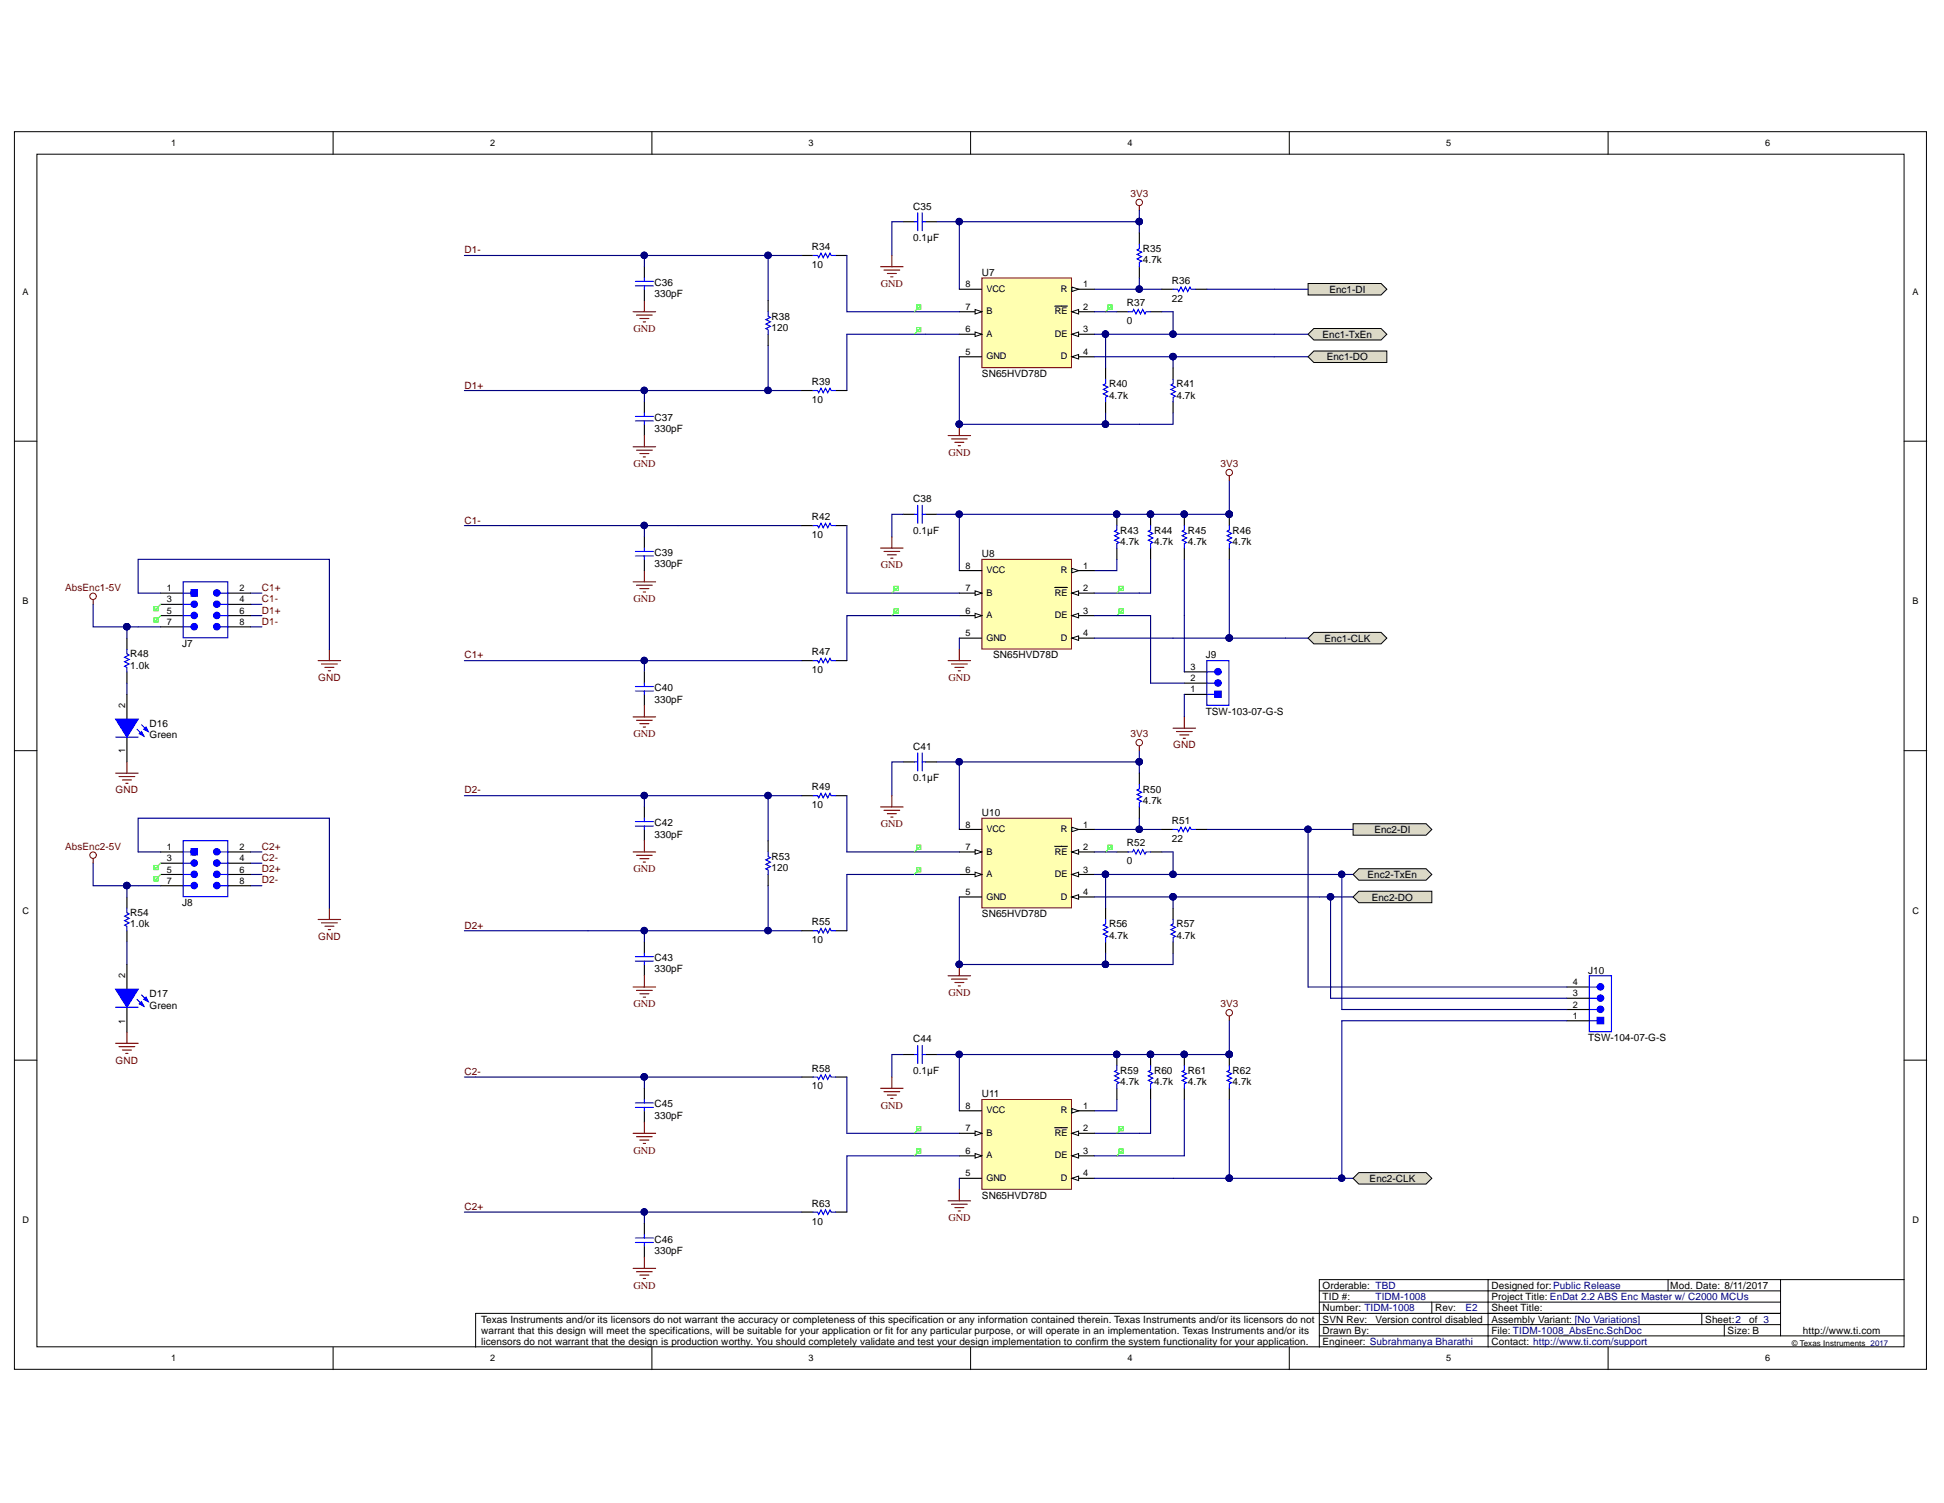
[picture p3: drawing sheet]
<svg xmlns="http://www.w3.org/2000/svg" width="279mm" height="216mm" viewBox="0 0 279 216" stroke-linecap="round" stroke-linejoin="round" font-family="sans-serif">
<g fill="#fff" stroke="#000" stroke-width=".14">
<path d="M2.1 18.9h274.8v177.8h-274.8z"/>
<path d="M5.3 22.1h268.4v171.4h-268.4z"/>
</g>
<g fill="none" stroke="#000" stroke-width=".14">
<path d="M47.9 18.9v3.2M93.7 18.9v3.2M139.5 18.9v3.2M185.3 18.9v3.2M231.1 18.9v3.2M2.1 63.4h3.2M273.7 63.4h3.2M2.1 107.8h3.2M273.7 107.8h3.2M2.1 152.3h3.2M273.7 152.3h3.2M47.9 193.5v3.2"/>
<path d="M93.7 193.5v3.2M139.5 193.5v3.2M185.3 193.5v3.2M189.6 191.9h84.1M189.6 190.3h66.3M189.6 187h66.3M189.6 185.4h66.3M205.8 187v1.7M213.9 183.8h-24.3v9.7M231.1 193.5v3.2M239.7 183.8v1.6M244.6 188.7v1.6"/>
<path d="M247.8 190.3v1.6M255.9 188.7h-187.5v4.8M255.9 183.8v8.1M273.7 183.8h-59.8v9.7"/>
</g>
<path d="M126.6 38.3h3.2M127 38.8h2.3M127.5 39.3h1.3M128 39.8h.3M128.2 36.7v1.6M91 44.8h3.2M91.5 45.3h2.2M92 45.8h1.3M92.5 46.2h.3M92.6 43.2v1.6" fill="none" stroke="#800000" stroke-width=".16"/>
<path d="M92.6 38.3v1.6M115.2 36.7h1.7M120.1 36.7h1.6M129.8 31.8h1.6M133 31.8h1.6M163.8 33.5v1.6M163.8 38.3v1.6M92.6 41.5v1.7M167 41.5h1.6M171.8 41.5h1.7" fill="none" stroke="#000" stroke-width=".16"/>
<path d="M92.6 39.9v.5M116.9 36.7h.6l.2 .3 .3-.6 .3 .6 .3-.6 .4 .6 .3-.6 .2 .3h.6M131.4 31.8h.5M131.9 30.6v2.5M132.5 31.8h.5M132.5 30.6v2.5M163.8 35.1v.6l-.4 .2 .7 .3-.7 .3 .7 .4-.7 .3 .7 .3-.3 .2v.6M91.3 41.1h2.6M91.3 40.4h2.6M92.6 41.1v.4M168.6 41.5h.6l.2 .4 .3-.7 .4 .7 .3-.7 .3 .7 .3-.7 .2 .3h.6" fill="none" stroke="#00f" stroke-width=".16"/>
<path d="M110.4 36.7v6.5M129.8 31.8h-1.6v4.9M163.8 31.8v1.7M163.8 39.9v1.6M157.3 41.5h9.7" fill="none" stroke="#000080" stroke-width=".16"/>
<g fill="#000080" stroke="#000080" stroke-width=".14">
<circle cx="163.7" cy="31.8" r=".46"/>
<circle cx="110.4" cy="36.7" r=".46"/>
<circle cx="163.7" cy="41.5" r=".46"/>
</g>
<path d="M141.1 39.9h12.9v12.9h-12.9z" fill="#ffffb0" stroke="#800000" stroke-width=".14"/>
<path d="M137.9 41.5h3.2M154 44.8h3.3" fill="none" stroke="#000" stroke-width=".16"/>
<path d="M154 44.8l1-.3v.6z" fill="#fff"/>
<path d="M154 44.8l1-.3v.6z" fill="none" stroke="#000" stroke-width=".14"/>
<path d="M151.6 44h1.8M154 51.2h3.3" fill="none" stroke="#000" stroke-width=".16"/>
<path d="M154 51.2l1-.3v.7z" fill="#fff"/>
<path d="M154 51.2l1-.3v.7z" fill="none" stroke="#000" stroke-width=".14"/>
<path d="M154 48h3.3" fill="none" stroke="#000" stroke-width=".16"/>
<path d="M154 48l1-.3v.6z" fill="#fff"/>
<path d="M154 48l1-.3v.6z" fill="none" stroke="#000" stroke-width=".14"/>
<path d="M137.9 51.2h3.2M137.9 48h3.2" fill="none" stroke="#000" stroke-width=".16"/>
<path d="M140.1 47.7l1 .3-1 .3z" fill="#fff"/>
<path d="M140.1 47.7l1 .3-1 .3z" fill="none" stroke="#000" stroke-width=".14"/>
<path d="M137.9 44.8h3.2" fill="none" stroke="#000" stroke-width=".16"/>
<path d="M140.1 44.5l1 .3-1 .3z" fill="#fff"/>
<path d="M140.1 44.5l1 .3-1 .3z" fill="none" stroke="#000" stroke-width=".14"/>
<path d="M154 41.5h3.3" fill="none" stroke="#000" stroke-width=".16"/>
<path d="M154 41.2l1 .3-1 .4z" fill="#fff"/>
<path d="M154 41.2l1 .3-1 .4z" fill="none" stroke="#000" stroke-width=".14"/>
<g fill="none" stroke="#000080" stroke-width=".16">
<path d="M97.5 56.1h17.7M110.4 49.6v6.5M137.9 51.2v9.7h30.7v-1.6M137.9 48h-16.2v8.1M158.9 48v4.9M158.9 59.3v1.6M168.6 51.2v1.7M73.2 75.5h42M92.6 75.5v1.6M121.7 75.5v9.7h16.2M176.7 69v4.9h-38.8v8.1M157.3 85.2h8.1"/>
<path d="M160.5 80.3v1.7h-3.2M170.2 80.3v8.1M176.7 80.3v11.4"/>
</g>
<g fill="#000080" stroke="#000080" stroke-width=".14">
<circle cx="158.9" cy="48" r=".46"/>
<circle cx="168.6" cy="51.2" r=".46"/>
<circle cx="110.4" cy="56.1" r=".46"/>
<circle cx="137.9" cy="60.9" r=".46"/>
<circle cx="158.9" cy="60.9" r=".46"/>
<circle cx="176.7" cy="73.9" r=".46"/>
<circle cx="92.6" cy="75.5" r=".46"/>
<circle cx="160.5" cy="73.9" r=".46"/>
<circle cx="170.2" cy="73.9" r=".46"/>
<circle cx="165.4" cy="73.9" r=".46"/>
<circle cx="137.9" cy="73.9" r=".46"/>
<circle cx="176.7" cy="91.6" r=".46"/>
</g>
<g fill="none" stroke="#000" stroke-width=".16">
<path d="M92.6 57.7v1.6M115.2 56.1h1.7M120.1 56.1h1.6M158.9 52.9v1.6M158.9 57.7v1.6M168.6 52.9v1.6M168.6 57.7v1.6M92.6 60.9v1.7M92.6 77.1v1.6M115.2 75.5h1.7M120.1 75.5h1.6M129.8 73.9h1.6"/>
<path d="M133 73.9h1.6M160.5 73.9v1.6M160.5 78.7v1.6M165.4 73.9v1.6M165.4 78.7v1.6M170.2 73.9v1.6M170.2 78.7v1.6M176.7 73.9v1.6M176.7 78.7v1.6M92.6 80.3v1.7"/>
</g>
<g fill="none" stroke="#00f" stroke-width=".16">
<path d="M91.3 59.8h2.6M92.6 59.3v.5M116.9 56.1h.6l.2 .3 .3-.6 .3 .6 .3-.6 .4 .6 .3-.6 .2 .3h.6M158.9 54.5v.6l-.3 .2 .6 .3-.6 .3 .6 .4-.6 .3 .6 .3-.3 .2v.6M168.6 54.5v.6l-.3 .2 .6 .3-.6 .3 .6 .4-.6 .3 .6 .3-.3 .2v.6M91.3 60.5h2.6M91.3 79.9h2.6M91.3 79.2h2.6M92.6 60.5v.4M92.6 78.7v.5M92.6 79.9v.4M116.9 75.5h.6l.2 .3 .3-.6 .3 .6 .3-.6 .4 .6 .3-.6 .2 .3h.6"/>
<path d="M131.4 73.9h.5M131.9 72.6v2.6M132.5 73.9h.5M132.5 72.6v2.6M160.5 75.5v.6l-.3 .2 .6 .3-.6 .4 .6 .3-.6 .3 .6 .3-.3 .2v.6M165.4 75.5v.6l-.4 .2 .7 .3-.7 .4 .7 .3-.7 .3 .7 .3-.3 .2v.6M170.2 75.5v.6l-.3 .2 .6 .3-.6 .4 .6 .3-.6 .3 .6 .3-.3 .2v.6M176.7 75.5v.6l-.3 .2 .6 .3-.6 .4 .6 .3-.6 .3 .6 .3-.3 .2v.6"/>
</g>
<g fill="none" stroke="#800000" stroke-width=".16">
<path d="M91 64.2h3.2M91.5 64.7h2.2M92 65.2h1.3M92.5 65.6h.3M92.6 62.6v1.6M126.6 78.7h3.2M127 79.2h2.3M127.5 79.7h1.3M128.2 77.1v1.6M136.3 62.6h3.2M136.8 63.1h2.2M137.2 63.5h1.3"/>
<path d="M137.7 64h.3M137.9 60.9v1.7M91 83.6h3.2M91.5 84.1h2.2M92 84.6h1.3M92.5 85h.3M92.6 82v1.6M128 80.2h.3"/>
</g>
<path d="M141.1 80.3h12.9v12.9h-12.9z" fill="#ffffb0" stroke="#800000" stroke-width=".14"/>
<path d="M137.9 82h3.2M154 85.2h3.3" fill="none" stroke="#000" stroke-width=".16"/>
<path d="M154 85.2l1-.3v.6z" fill="#fff"/>
<path d="M154 85.2l1-.3v.6z" fill="none" stroke="#000" stroke-width=".14"/>
<path d="M151.6 84.4h1.8M154 91.7h3.3" fill="none" stroke="#000" stroke-width=".16"/>
<path d="M154 91.7l1-.4v.7z" fill="#fff"/>
<path d="M154 91.7l1-.4v.7z" fill="none" stroke="#000" stroke-width=".14"/>
<path d="M154 88.4h3.3" fill="none" stroke="#000" stroke-width=".16"/>
<path d="M154 88.4l1-.3v.7z" fill="#fff"/>
<path d="M154 88.4l1-.3v.7z" fill="none" stroke="#000" stroke-width=".14"/>
<path d="M137.9 91.7h3.2M137.9 88.4h3.2" fill="none" stroke="#000" stroke-width=".16"/>
<path d="M140.1 88.1l1 .3-1 .4z" fill="#fff"/>
<path d="M140.1 88.1l1 .3-1 .4z" fill="none" stroke="#000" stroke-width=".14"/>
<path d="M137.9 85.2h3.2" fill="none" stroke="#000" stroke-width=".16"/>
<path d="M140.1 84.9l1 .3-1 .3z" fill="#fff"/>
<path d="M140.1 84.9l1 .3-1 .3z" fill="none" stroke="#000" stroke-width=".14"/>
<path d="M154 82h3.3" fill="none" stroke="#000" stroke-width=".16"/>
<path d="M154 81.6l1 .4-1 .3z" fill="#fff"/>
<path d="M154 81.6l1 .4-1 .3z" fill="none" stroke="#000" stroke-width=".14"/>
<g fill="none" stroke="#000080" stroke-width=".16">
<path d="M163.8 30.2v1.6h-29.2M157.3 48h25.9M157.3 44.8h1.6M157.3 51.2h25.9M173.5 41.5h9.7M66.7 75.5h6.5M66.7 94.9h48.5M92.6 94.9v1.6M137.9 88.4h-16.2v6.5M137.9 91.7v1.6M157.3 91.7h27.5M110.4 114.3v6.5"/>
<path d="M121.7 114.3v8.1h16.2M129.8 109.4h-1.6v4.9M134.6 109.4h29.2M137.9 109.4v9.7M157.3 119.1h9.7M163.8 107.8v3.3M163.8 117.5v1.6M173.5 119.1h16.1M157.3 122.4h1.6"/>
</g>
<g fill="none" stroke="#800000" stroke-width=".16">
<path d="M163.8 29.6v.6M176.7 68.4v.6M136.3 94.9h3.2M136.8 95.4h2.2M137.2 95.9h1.3M137.7 96.4h.3M137.9 93.3v1.6M91 103h3.2M91.5 103.5h2.2M92 104h1.3M92.5 104.4h.3M92.6 101.4v1.6"/>
<path d="M126.6 115.9h3.2M127 116.4h2.3M127.5 116.9h1.3M128 117.4h.3M128.2 114.3v1.6M163.8 107.2v.6M91 122.4h3.2M91.5 122.9h2.2M92 123.4h1.3M92.5 123.8h.3M92.6 120.8v1.6"/>
</g>
<g fill="none" stroke="#000" stroke-width=".16">
<path d="M92.6 96.5v1.6M92.6 99.7v1.7M115.2 94.9h1.7M120.1 94.9h1.6M92.6 115.9v1.6M92.6 119.1v1.7M115.2 114.3h1.7M120.1 114.3h1.6M129.8 109.4h1.6M133 109.4h1.6M163.8 111.1v1.6M163.8 115.9v1.6"/>
<path d="M167 119.1h1.6M171.8 119.1h1.7"/>
</g>
<g fill="none" stroke="#00f" stroke-width=".16">
<path d="M91.3 98.6h2.6M91.3 99.3h2.6M92.6 98.1v.5M92.6 99.3v.4M116.9 94.9h.6l.2 .3 .3-.6 .3 .6 .3-.6 .4 .6 .3-.6 .2 .3h.6M91.3 118.7h2.6M91.3 118h2.6M92.6 117.5v.5M92.6 118.7v.4M116.9 114.3h.6l.2 .3 .3-.6 .3 .6 .3-.6 .4 .6 .3-.6 .2 .3h.6M131.4 109.4h.5M131.9 108.2v2.5"/>
<path d="M132.5 109.4h.5M132.5 108.2v2.5M163.8 112.7v.6l-.4 .2 .7 .3-.7 .3 .7 .4-.7 .3 .7 .3-.3 .2v.6M168.6 119.1h.6l.2 .4 .3-.7 .4 .7 .3-.7 .3 .7 .3-.7 .2 .3h.6"/>
</g>
<g fill="#000080" stroke="#000080" stroke-width=".14">
<circle cx="92.6" cy="94.9" r=".46"/>
<circle cx="176.7" cy="91.6" r=".46"/>
<circle cx="158.9" cy="48" r=".46"/>
<circle cx="168.6" cy="51.2" r=".46"/>
<circle cx="168.6" cy="48" r=".46"/>
<circle cx="137.9" cy="31.8" r=".46"/>
<circle cx="163.7" cy="31.8" r=".46"/>
<circle cx="163.7" cy="109.4" r=".46"/>
<circle cx="137.9" cy="109.4" r=".46"/>
<circle cx="110.4" cy="114.3" r=".46"/>
<circle cx="163.7" cy="119.1" r=".46"/>
<circle cx="188" cy="119.1" r=".46"/>
</g>
<g fill="none" stroke="#800000" stroke-width=".14">
<circle cx="163.7" cy="29.1" r=".46"/>
<circle cx="176.7" cy="67.9" r=".46"/>
<circle cx="163.7" cy="106.7" r=".46"/>
</g>
<path d="M141.1 117.5h12.9v12.9h-12.9z" fill="#ffffb0" stroke="#800000" stroke-width=".14"/>
<path d="M137.9 119.1h3.2M154 122.4h3.3" fill="none" stroke="#000" stroke-width=".16"/>
<path d="M154 122.4l1-.3v.6z" fill="#fff"/>
<path d="M154 122.4l1-.3v.6z" fill="none" stroke="#000" stroke-width=".14"/>
<path d="M151.6 121.6h1.8M154 128.8h3.3" fill="none" stroke="#000" stroke-width=".16"/>
<path d="M154 128.8l1-.3v.7z" fill="#fff"/>
<path d="M154 128.8l1-.3v.7z" fill="none" stroke="#000" stroke-width=".14"/>
<path d="M154 125.6h3.3" fill="none" stroke="#000" stroke-width=".16"/>
<path d="M154 125.6l1-.3v.6z" fill="#fff"/>
<path d="M154 125.6l1-.3v.6z" fill="none" stroke="#000" stroke-width=".14"/>
<path d="M137.9 128.8h3.2M137.9 125.6h3.2" fill="none" stroke="#000" stroke-width=".16"/>
<path d="M140.1 125.3l1 .3-1 .3z" fill="#fff"/>
<path d="M140.1 125.3l1 .3-1 .3z" fill="none" stroke="#000" stroke-width=".14"/>
<path d="M137.9 122.4h3.2" fill="none" stroke="#000" stroke-width=".16"/>
<path d="M140.1 122.1l1 .3-1 .3z" fill="#fff"/>
<path d="M140.1 122.1l1 .3-1 .3z" fill="none" stroke="#000" stroke-width=".14"/>
<path d="M154 119.1h3.3" fill="none" stroke="#000" stroke-width=".16"/>
<path d="M154 118.8l1 .3-1 .4z" fill="#fff"/>
<path d="M154 118.8l1 .3-1 .4z" fill="none" stroke="#000" stroke-width=".14"/>
<g fill="none" stroke="#000080" stroke-width=".16">
<path d="M84.5 133.7h30.7M110.4 127.2v6.5M137.9 128.8v9.7h30.7v-1.6M137.9 125.6h-16.2v8.1M157.3 125.6h1.6M157.3 128.8h32.3M158.9 125.6h30.7M158.9 125.6v4.9M158.9 136.9v1.6M168.6 128.8v1.7M66.7 154.7h48.5M92.6 154.7v1.6"/>
<path d="M121.7 154.7v8.1h16.2M129.8 151.5h-1.6v3.2M160.5 157.9v1.7h-3.2M165.4 157.9v4.9h-8.1M170.2 157.9v8.1M176.7 146.6v4.9h-38.8v8.1M176.7 157.9v11.4"/>
</g>
<g fill="#000080" stroke="#000080" stroke-width=".14">
<circle cx="158.9" cy="125.6" r=".46"/>
<circle cx="168.6" cy="125.6" r=".46"/>
<circle cx="168.6" cy="128.8" r=".46"/>
<circle cx="110.4" cy="133.7" r=".46"/>
<circle cx="92.6" cy="133.7" r=".46"/>
<circle cx="137.9" cy="138.5" r=".46"/>
<circle cx="158.9" cy="138.5" r=".46"/>
<circle cx="176.7" cy="151.5" r=".46"/>
<circle cx="92.6" cy="154.7" r=".46"/>
<circle cx="160.5" cy="151.5" r=".46"/>
<circle cx="170.2" cy="151.5" r=".46"/>
<circle cx="165.4" cy="151.5" r=".46"/>
<circle cx="137.9" cy="151.5" r=".46"/>
<circle cx="176.7" cy="169.2" r=".46"/>
</g>
<g fill="none" stroke="#000" stroke-width=".16">
<path d="M92.6 135.3v1.6M92.6 138.5v1.7M115.2 133.7h1.7M120.1 133.7h1.6M158.9 130.5v1.6M158.9 135.3v1.6M168.6 130.5v1.6M168.6 135.3v1.6M92.6 156.3v1.6M92.6 159.6v1.6M115.2 154.7h1.7M120.1 154.7h1.6"/>
<path d="M129.8 151.5h1.6M133 151.5h1.6M160.5 151.5v1.6M160.5 156.3v1.6M165.4 151.5v1.6M165.4 156.3v1.6M170.2 151.5v1.6M170.2 156.3v1.6M176.7 151.5v1.6M176.7 156.3v1.6"/>
</g>
<g fill="none" stroke="#00f" stroke-width=".16">
<path d="M91.3 137.4h2.6M91.3 138.1h2.6M92.6 136.9v.5M92.6 138.1v.4M116.9 133.7h.6l.2 .3 .3-.6 .3 .6 .3-.6 .4 .6 .3-.6 .2 .3h.6M158.9 132.1v.6l-.3 .2 .6 .3-.6 .3 .6 .4-.6 .3 .6 .3-.3 .2v.6M168.6 132.1v.6l-.3 .2 .6 .3-.6 .3 .6 .4-.6 .3 .6 .3-.3 .2v.6M91.3 159.1h2.6M91.3 158.4h2.6M92.6 157.9v.5M92.6 159.1v.5M116.9 154.7h.6l.2 .3 .3-.6 .3 .6 .3-.6 .4 .6 .3-.6 .2 .3h.6"/>
<path d="M131.4 151.5h.5M131.9 150.2v2.6M132.5 151.5h.5M132.5 150.2v2.6M160.5 153.1v.6l-.3 .2 .6 .3-.6 .4 .6 .3-.6 .3 .6 .3-.3 .2v.6M165.4 153.1v.6l-.4 .2 .7 .3-.7 .4 .7 .3-.7 .3 .7 .3-.3 .2v.6M170.2 153.1v.6l-.3 .2 .6 .3-.6 .4 .6 .3-.6 .3 .6 .3-.3 .2v.6M176.7 153.1v.6l-.3 .2 .6 .3-.6 .4 .6 .3-.6 .3 .6 .3-.3 .2v.6"/>
</g>
<g fill="none" stroke="#800000" stroke-width=".16">
<path d="M137.9 138.5v1.7M91 141.8h3.2M91.5 142.3h2.2M92 142.8h1.3M92.5 143.2h.3M92.6 140.2v1.6M126.6 156.3h3.2M127 156.8h2.3M127.5 157.3h1.3M128 157.8h.3M128.2 154.7v1.6M136.3 140.2h3.2"/>
<path d="M136.8 140.6h2.2M137.2 141.1h1.3M137.7 141.6h.3M176.7 146v.6M91 162.8h3.2M91.5 163.3h2.2M92 163.8h1.3M92.5 164.3h.3M92.6 161.2v1.6"/>
</g>
<circle cx="176.7" cy="145.5" r=".46" fill="none" stroke="#800000" stroke-width=".14"/>
<path d="M141.1 157.9h12.9v12.9h-12.9z" fill="#ffffb0" stroke="#800000" stroke-width=".14"/>
<path d="M137.9 159.6h3.2M154 162.8h3.3" fill="none" stroke="#000" stroke-width=".16"/>
<path d="M154 162.8l1-.3v.6z" fill="#fff"/>
<path d="M154 162.8l1-.3v.6z" fill="none" stroke="#000" stroke-width=".14"/>
<path d="M151.6 162h1.8M154 169.3h3.3" fill="none" stroke="#000" stroke-width=".16"/>
<path d="M154 169.3l1-.4v.7z" fill="#fff"/>
<path d="M154 169.3l1-.4v.7z" fill="none" stroke="#000" stroke-width=".14"/>
<path d="M154 166h3.3" fill="none" stroke="#000" stroke-width=".16"/>
<path d="M154 166l1-.3v.7z" fill="#fff"/>
<path d="M154 166l1-.3v.7z" fill="none" stroke="#000" stroke-width=".14"/>
<path d="M137.9 169.3h3.2M137.9 166h3.2" fill="none" stroke="#000" stroke-width=".16"/>
<path d="M140.1 165.7l1 .3-1 .4z" fill="#fff"/>
<path d="M140.1 165.7l1 .3-1 .4z" fill="none" stroke="#000" stroke-width=".14"/>
<path d="M137.9 162.8h3.2" fill="none" stroke="#000" stroke-width=".16"/>
<path d="M140.1 162.5l1 .3-1 .3z" fill="#fff"/>
<path d="M140.1 162.5l1 .3-1 .3z" fill="none" stroke="#000" stroke-width=".14"/>
<path d="M154 159.6h3.3" fill="none" stroke="#000" stroke-width=".16"/>
<path d="M154 159.2l1 .4-1 .3z" fill="#fff"/>
<path d="M154 159.2l1 .4-1 .3z" fill="none" stroke="#000" stroke-width=".14"/>
<g fill="none" stroke="#000080" stroke-width=".16">
<path d="M137.9 31.8v9.7M168.6 44.8v3.2M129.8 73.9h-1.6v3.2M134.6 73.9h3.3M18.2 90h4.9M23.1 85.2h-3.2v-4.9h27.4v13M36 85.2h1.6M36 86.8h1.6M36 88.4h1.6M36 90h1.6M18.2 127.2h4.9M23.1 122.4h-3.2v-4.9h27.4v13"/>
<path d="M36 122.4h1.6M36 124h1.6M36 125.6h1.6M36 127.2h1.6M168.6 122.4v3.2M134.6 151.5h3.3M66.7 174.1h48.5M92.6 174.1v1.6M137.9 166h-16.2v8.1M137.9 169.3v1.6M157.3 166h12.9M157.3 169.3h33.9"/>
</g>
<g fill="#000080" stroke="#000080" stroke-width=".14">
<circle cx="176.7" cy="169.2" r=".46"/>
<circle cx="92.6" cy="174.1" r=".46"/>
<circle cx="18.2" cy="90" r=".46"/>
<circle cx="18.2" cy="127.2" r=".46"/>
<circle cx="168.6" cy="125.6" r=".46"/>
<circle cx="168.6" cy="48" r=".46"/>
<circle cx="137.9" cy="73.9" r=".46"/>
<circle cx="137.9" cy="31.8" r=".46"/>
<circle cx="137.9" cy="151.5" r=".46"/>
</g>
<g fill="none" stroke="#800000" stroke-width=".16">
<path d="M45.7 94.9h3.3M46.2 95.4h2.3M46.7 95.9h1.3M47.2 96.4h.3M47.3 93.3v1.6M45.7 132.1h3.3M46.2 132.6h2.3M46.7 133.1h1.3M47.2 133.5h.3M47.3 130.5v1.6M136.3 172.5h3.2M136.8 173h2.2"/>
<path d="M137.2 173.5h1.3M137.7 174h.3M137.9 170.9v1.6M91 182.2h3.2M91.5 182.7h2.2M92 183.2h1.3M92.5 183.7h.3M92.6 180.6v1.6"/>
</g>
<path d="M92.6 175.7v1.6M92.6 179v1.6M115.2 174.1h1.7M120.1 174.1h1.6" fill="none" stroke="#000" stroke-width=".16"/>
<path d="M91.3 177.8h2.6M91.3 178.5h2.6M92.6 177.3v.5M92.6 178.5v.5M116.9 174.1h.6l.2 .3 .3-.6 .3 .6 .3-.6 .4 .6 .3-.6 .2 .3h.6" fill="none" stroke="#00f" stroke-width=".16"/>
<path d="M26.3 83.6h6.4v8h-6.4z" fill="#fff" stroke="#00f" stroke-width=".16"/>
<path d="M23.1 85.2h3.2M23.1 86.8h3.2M23.1 88.4h3.2M23.1 90h3.2M32.8 85.2h3.2M32.8 86.8h3.2M32.8 88.4h3.2M32.8 90h3.2" fill="none" stroke="#000" stroke-width=".16"/>
<path d="M26.3 86.8h1.2M26.3 85.2h1.2M26.3 88.4h1.2M26.3 90h1.2M31.7 86.8h1.1M31.7 85.2h1.1M31.7 88.4h1.1M31.7 90h1.1" fill="none" stroke="#00f" stroke-width=".16"/>
<g fill="#00f" stroke="#00f" stroke-width=".16">
<path d="M27.5 84.7h.9v.9h-.9z"/>
<circle cx="27.9" cy="86.8" r=".46"/>
<circle cx="27.9" cy="85.2" r=".46"/>
<circle cx="27.9" cy="88.4" r=".46"/>
<circle cx="27.9" cy="90" r=".46"/>
<circle cx="31.2" cy="90" r=".46"/>
<circle cx="31.2" cy="88.4" r=".46"/>
<circle cx="31.2" cy="86.8" r=".46"/>
<circle cx="31.2" cy="85.2" r=".46"/>
</g>
<path d="M26.3 120.8h6.4v8h-6.4z" fill="#fff" stroke="#00f" stroke-width=".16"/>
<g fill="none" stroke="#000" stroke-width=".16">
<path d="M110.4 43.2v1.6M110.4 48v1.6M160.5 44.8h1.6M165.4 44.8h1.6M18.2 91.7v1.6M18.2 96.5v1.6M18.2 128.8v1.7M18.2 133.7v1.6M23.1 122.4h3.2M23.1 124h3.2M23.1 125.6h3.2M23.1 127.2h3.2"/>
<path d="M32.8 122.4h3.2M32.8 124h3.2M32.8 125.6h3.2M32.8 127.2h3.2M110.4 120.8v1.6M110.4 125.6v1.6M160.5 122.4h1.6M165.4 122.4h1.6M225.2 141.8h3.2"/>
</g>
<g fill="none" stroke="#00f" stroke-width=".16">
<path d="M110.4 44.8v.6l.3 .2-.6 .3 .6 .3-.6 .4 .6 .3-.6 .3 .3 .2v.6M162.1 44.8h.7l.1-.3 .4 .6 .3-.6 .3 .6 .3-.6 .4 .6 .1-.3h.7M18.2 93.3v.6l.4 .2-.7 .3 .7 .3-.7 .4 .7 .3-.7 .3 .3 .2v.6M18.2 130.5v.6l.4 .2-.7 .3 .7 .3-.7 .3 .7 .4-.7 .3 .3 .2v.6M26.3 124h1.2M26.3 122.4h1.2M26.3 125.6h1.2M26.3 127.2h1.2M31.7 124h1.1M31.7 122.4h1.1M31.7 125.6h1.1M31.7 127.2h1.1"/>
<path d="M110.4 122.4v.6l.3 .2-.6 .3 .6 .3-.6 .4 .6 .3-.6 .3 .3 .2v.6M162.1 122.4h.7l.1-.3 .4 .6 .3-.6 .3 .6 .3-.6 .4 .6 .1-.3h.7"/>
</g>
<g fill="#00f" stroke="#00f" stroke-width=".16">
<path d="M27.5 121.9h.9v.9h-.9z"/>
<circle cx="27.9" cy="124" r=".46"/>
<circle cx="27.9" cy="122.4" r=".46"/>
<circle cx="27.9" cy="125.6" r=".46"/>
<circle cx="27.9" cy="127.2" r=".46"/>
<circle cx="31.2" cy="127.2" r=".46"/>
<circle cx="31.2" cy="125.6" r=".46"/>
<circle cx="31.2" cy="124" r=".46"/>
<circle cx="31.2" cy="122.4" r=".46"/>
</g>
<g fill="none" stroke="#800000" stroke-width=".14">
<circle cx="13.4" cy="85.7" r=".46"/>
<circle cx="13.4" cy="122.8" r=".46"/>
</g>
<path d="M13.4 86.2v.6M16.6 111.1h3.3M17.1 111.5h2.3M17.6 112h1.3M18.1 112.5h.3M18.2 109.4v1.7M13.4 123.4v.6M16.6 149.9h3.3M17.1 150.3h2.3M17.6 150.8h1.3M18.1 151.3h.3M18.2 148.2v1.7" fill="none" stroke="#800000" stroke-width=".16"/>
<g fill="none" stroke="#000080" stroke-width=".16">
<path d="M66.7 36.7h48.5M92.6 36.7v1.6M121.7 36.7v8.1h16.2M66.7 56.1h30.8M92.6 56.1v1.6M158.9 44.8h1.6M167 44.8h1.6M13.4 86.8v3.2h4.8v1.7M18.2 98.1v1.6M165.4 80.3v4.9M66.7 114.3h48.5M92.6 114.3v1.6"/>
<path d="M13.4 124v3.2h4.8v1.6M18.2 135.3v3.2M66.7 133.7h17.8M92.6 133.7v1.6M158.9 122.4h1.6M167 122.4h1.6"/>
</g>
<g fill="#000080" stroke="#000080" stroke-width=".14">
<circle cx="18.2" cy="90" r=".46"/>
<circle cx="18.2" cy="127.2" r=".46"/>
<circle cx="92.6" cy="133.7" r=".46"/>
<circle cx="110.4" cy="114.3" r=".46"/>
<circle cx="92.6" cy="114.3" r=".46"/>
<circle cx="92.6" cy="56.1" r=".46"/>
<circle cx="110.4" cy="36.7" r=".46"/>
<circle cx="92.6" cy="36.7" r=".46"/>
</g>
<g fill="none" stroke="#0f0" stroke-width=".14">
<path d="M131.7 43.8h.6v.6h-.6zM131.7 47h.6v.6h-.6zM131.7 44.5l-.3 .3M131.7 47.7l-.3 .3M132.3 43.9l-.3 .3-.2-.1M132.3 47.2l-.3 .3-.2-.2M159.2 43.8h.6v.6h-.6zM159.2 44.5l-.3 .3M159.8 43.9l-.3 .3-.2-.1M22.1 87.1h.6v.6h-.6zM22.1 88.8h.6v.6h-.6zM22.7 87.3l-.3 .3-.2-.2"/>
<path d="M22.7 88.9l-.3 .3-.2-.2M23.1 86.8l-.3 .3M23.1 88.4l-.3 .4M128.5 84.2h.6v.6h-.6zM128.5 87.5h.6v.6h-.6zM128.5 84.9l-.3 .3M128.5 88.1l-.3 .3M129.1 84.3l-.4 .4-.1-.2M129.1 87.6l-.4 .3-.1-.2M160.8 87.5h.7v.6h-.7zM160.8 84.2h.7v.6h-.7zM160.8 88.1l-.3 .3"/>
<path d="M160.8 84.9l-.3 .3M161.4 87.6l-.3 .3-.2-.2M161.4 84.3l-.3 .4-.2-.2M22.1 124.3h.6v.6h-.6zM22.1 125.9h.6v.6h-.6zM22.7 124.4l-.3 .4-.2-.2M22.7 126.1l-.3 .3-.2-.2M23.1 124l-.3 .3M23.1 125.6l-.3 .3M131.7 121.4h.6v.6h-.6zM131.7 124.6h.6v.6h-.6zM131.7 122.1l-.3 .3"/>
<path d="M131.7 125.3l-.3 .3M132.3 121.5l-.3 .3-.2-.1M132.3 124.8l-.3 .3-.2-.2M159.2 121.4h.6v.6h-.6zM159.2 122.1l-.3 .3M159.8 121.5l-.3 .3-.2-.1M131.7 161.8h.6v.6h-.6zM131.7 165.1h.6v.6h-.6zM131.7 162.5l-.3 .3M131.7 165.7l-.3 .3M132.3 161.9l-.3 .4-.2-.2M132.3 165.2l-.3 .3-.2-.2"/>
<path d="M160.8 161.8h.7v.6h-.7zM160.8 165.1h.7v.6h-.7zM160.8 162.5l-.3 .3M160.8 165.7l-.3 .3M161.4 161.9l-.3 .4-.2-.2M161.4 165.2l-.3 .3-.2-.2"/>
</g>
<path d="M228.4 140.2h3.2v8h-3.2z" fill="#fff" stroke="#00f" stroke-width=".16"/>
<path d="M228.4 145h1.2M228.4 146.6h1.2M228.4 143.4h1.2M228.4 141.8h1.2" fill="none" stroke="#00f" stroke-width=".16"/>
<g fill="#00f" stroke="#00f" stroke-width=".16">
<path d="M229.6 146.1h.9v1h-.9z"/>
<circle cx="230" cy="145" r=".46"/>
<circle cx="230" cy="143.4" r=".46"/>
<circle cx="230" cy="141.8" r=".46"/>
</g>
<path d="M225.2 146.6h3.2M225.2 145h3.2M225.2 143.4h3.2" fill="none" stroke="#000" stroke-width=".16"/>
<g fill="#dcd9c7" stroke="#000" stroke-width=".14">
<path d="M188 91.7l.8-.9h9.7l.8 .9-.8 .8h-9.7z" fill-rule="evenodd"/>
<path d="M188 51.2l.8-.8h10.5v1.7h-10.5z" fill-rule="evenodd"/>
<path d="M188 48l.8-.8h9.7l.8 .8-.8 .8h-9.7z" fill-rule="evenodd"/>
<path d="M188 40.7h10.5l.8 .8-.8 .9h-10.5z" fill-rule="evenodd"/>
<path d="M194.5 169.3l.8-.9h9.7l.8 .9-.8 .8h-9.7z" fill-rule="evenodd"/>
<path d="M194.5 128.8l.8-.8h10.5v1.7h-10.5z" fill-rule="evenodd"/>
<path d="M194.5 125.6l.8-.8h9.7l.8 .8-.8 .8h-9.7z" fill-rule="evenodd"/>
<path d="M194.5 118.3h10.5l.8 .8-.8 .9h-10.5z" fill-rule="evenodd"/>
</g>
<path d="M183.2 41.5h4.8M183.2 48h4.8M183.2 51.2h4.8M184.8 91.7h3.2M188 119.1v22.7M189.6 119.1h4.9M189.6 128.8h4.9M189.6 125.6h4.9M191.2 128.8v14.6M192.9 125.6v19.4M192.9 146.6v22.7M191.2 169.3h3.3" fill="none" stroke="#000080" stroke-width=".16"/>
<g fill="#000080" stroke="#000080" stroke-width=".14">
<circle cx="191.2" cy="128.8" r=".46"/>
<circle cx="192.8" cy="125.6" r=".46"/>
<circle cx="192.8" cy="169.2" r=".46"/>
<circle cx="188" cy="119.1" r=".46"/>
</g>
<path d="M173.5 94.9h3.1v6.4h-3.1z" fill="#fff" stroke="#00f" stroke-width=".16"/>
<path d="M173.5 98.1h1.1M173.5 99.7h1.1M173.5 96.5h1.1M19.7 104.8l1 .9M20.3 104.1l1 1" fill="none" stroke="#00f" stroke-width=".16"/>
<g fill="#00f" stroke="#00f" stroke-width=".16">
<circle cx="175.1" cy="98.1" r=".46"/>
<circle cx="175.1" cy="96.5" r=".46"/>
</g>
<path d="M18.2 99.7v3.6M170.2 99.7h3.3M170.2 98.1h3.3M170.2 96.5h3.3M18.2 105.9v3.5" fill="none" stroke="#000" stroke-width=".16"/>
<path d="M174.6 99.3h.9v.9h-.9z" fill="#00f" stroke="#00f" stroke-width=".14"/>
<path d="M168.6 104.6h3.2M169.1 105.1h2.2M169.6 105.6h1.3M170.1 106.1h.3M170.2 103v1.6" fill="none" stroke="#800000" stroke-width=".16"/>
<path d="M157.3 88.4h8.1v9.7h4.8M170.2 88.4v8.1M170.2 99.7v3.3M188 141.8h37.2M191.2 143.4h34M192.9 146.6h32.3M192.9 145h32.3" fill="none" stroke="#000080" stroke-width=".16"/>
<path d="M20.3 105.1l.4 .6-.7-.3z" fill="#00f"/>
<path d="M20.3 105.1l.4 .6-.7-.3z" fill="none" stroke="#00f" stroke-width=".16"/>
<path d="M20.7 104.8l.3-.4 .3 .7z" fill="#00f"/>
<path d="M20.7 104.8l.3-.4 .3 .7z" fill="none" stroke="#00f" stroke-width=".16"/>
<path d="M16.6 103.3h3.3l-1.7 2.6z" fill="#00f"/>
<path d="M16.6 103.3h3.3l-1.7 2.6zM16.6 105.9h3.3M19.7 143.6l1 .9M20.3 142.9l1 1" fill="none" stroke="#00f" stroke-width=".16"/>
<path d="M18.2 138.5v3.6M18.2 144.7v3.5" fill="none" stroke="#000" stroke-width=".16"/>
<path d="M20 144.2l.3-.3 .4 .6z" fill="#00f"/>
<path d="M20 144.2l.3-.3 .4 .6z" fill="none" stroke="#00f" stroke-width=".16"/>
<path d="M20.7 143.6l.3-.4 .3 .7z" fill="#00f"/>
<path d="M20.7 143.6l.3-.4 .3 .7z" fill="none" stroke="#00f" stroke-width=".16"/>
<path d="M16.6 142.1h3.3l-1.7 2.6z" fill="#00f"/>
<path d="M16.6 142.1h3.3l-1.7 2.6zM16.6 144.7h3.3" fill="none" stroke="#00f" stroke-width=".16"/>
<g font-size="1.5" fill="#800000">
<text x="126.6" y="41.2">GND</text>
<text x="91" y="47.7">GND</text>
<text x="136.3" y="65.5">GND</text>
<text x="91" y="67.1">GND</text>
<text x="126.6" y="81.6">GND</text>
<text x="91" y="86.5">GND</text>
<text x="136.3" y="97.8">GND</text>
<text x="91" y="105.9">GND</text>
<text x="126.6" y="118.8">GND</text>
<text x="91" y="125.3">GND</text>
<text x="136.3" y="143.1">GND</text>
<text x="91" y="144.7">GND</text>
<text x="126.6" y="159.2">GND</text>
<text x="91" y="165.7">GND</text>
<text x="136.3" y="175.4">GND</text>
<text x="91" y="185.1">GND</text>
</g>
<g font-size="1.4" fill="#800000">
<text x="162.5" y="28.3">3V3</text>
<text x="66.8" y="36.4">D1-</text>
<text x="66.8" y="55.8">D1+</text>
<text x="175.4" y="67.1">3V3</text>
<text x="66.8" y="75.2">C1-</text>
<text x="9.4" y="84.9">AbsEnc1-5V</text>
<text x="37.6" y="84.9">C1+</text>
<text x="37.6" y="86.5">C1-</text>
<text x="37.6" y="88.1">D1+</text>
<text x="37.6" y="89.8">D1-</text>
<text x="66.8" y="94.6">C1+</text>
<text x="45.7" y="97.8">GND</text>
<text x="162.5" y="105.9">3V3</text>
<text x="168.6" y="107.5">GND</text>
<text x="16.6" y="114">GND</text>
<text x="66.8" y="114">D2-</text>
<text x="9.4" y="122.1">AbsEnc2-5V</text>
<text x="37.6" y="122.1">C2+</text>
<text x="37.6" y="123.7">C2-</text>
<text x="37.6" y="125.3">D2+</text>
<text x="37.6" y="126.9">D2-</text>
<text x="45.7" y="135">GND</text>
<text x="66.8" y="133.4">D2+</text>
<text x="175.4" y="144.7">3V3</text>
<text x="16.6" y="152.8">GND</text>
<text x="66.8" y="154.4">C2-</text>
<text x="66.8" y="173.8">C2+</text>
</g>
<g font-size="1.4">
<text x="116.7" y="35.9">R34</text>
<text x="131.2" y="34.6">0.1µF</text>
<text x="131.2" y="30.1">C35</text>
<text x="94.1" y="41.1">C36</text>
<text x="116.7" y="38.5">10</text>
<text x="141.1" y="39.6">U7</text>
<text x="164.3" y="37.8">4.7k</text>
<text x="164.3" y="36.2">R35</text>
<text x="168.4" y="40.8">R36</text>
<text x="94.1" y="42.7">330pF</text>
<text x="110.9" y="47.6">120</text>
<text x="110.9" y="45.9">R38</text>
<text x="162" y="46.6">0</text>
<text x="162" y="44">R37</text>
<text x="168.4" y="43.3">22</text>
<text x="191.1" y="42.1">Enc1-DI</text>
<text x="190.1" y="48.5">Enc1-TxEn</text>
<text x="190.7" y="51.7">Enc1-DO</text>
<text x="116.7" y="57.9">10</text>
<text x="116.7" y="55.3">R39</text>
<text x="141.1" y="54.2">SN65HVD78D</text>
<text x="159.4" y="57.2">4.7k</text>
<text x="159.4" y="55.6">R40</text>
<text x="169.1" y="57.2">4.7k</text>
<text x="169.1" y="55.6">R41</text>
<text x="94.1" y="62.1">330pF</text>
<text x="94.1" y="60.5">C37</text>
<text x="116.7" y="77.3">10</text>
<text x="116.7" y="74.7">R42</text>
<text x="131.2" y="76.6">0.1µF</text>
<text x="131.2" y="72.1">C38</text>
<text x="161" y="76.6">R43</text>
<text x="165.9" y="76.6">R44</text>
<text x="170.7" y="76.6">R45</text>
<text x="177.1" y="76.6">R46</text>
<text x="94.1" y="81.5">330pF</text>
<text x="94.1" y="79.9">C39</text>
<text x="141.1" y="80">U8</text>
<text x="161" y="78.3">4.7k</text>
<text x="165.9" y="78.3">4.7k</text>
<text x="170.7" y="78.3">4.7k</text>
<text x="177.1" y="78.3">4.7k</text>
<text x="18.7" y="94.4">R48</text>
<text x="26.2" y="93">J7</text>
<text x="116.7" y="94.1">R47</text>
<text x="142.7" y="94.6">SN65HVD78D</text>
<text x="173.3" y="94.6">J9</text>
<text x="190.4" y="92.2">Enc1-CLK</text>
<text x="18.7" y="96.1">1.0k</text>
<text x="94.1" y="100.9">330pF</text>
<text x="94.1" y="99.3">C40</text>
<text x="116.7" y="96.7">10</text>
<text x="21.5" y="106.1">Green</text>
<text x="21.5" y="104.5">D16</text>
<text x="131.2" y="107.7">C41</text>
<text x="173.3" y="102.7">TSW-103-07-G-S</text>
<text x="116.7" y="113.5">R49</text>
<text x="131.2" y="112.2">0.1µF</text>
<text x="164.3" y="113.8">R50</text>
<text x="94.1" y="118.7">C42</text>
<text x="116.7" y="116.1">10</text>
<text x="141.1" y="117.2">U10</text>
<text x="164.3" y="115.5">4.7k</text>
<text x="168.4" y="118.4">R51</text>
<text x="197.5" y="119.6">Enc2-DI</text>
<text x="94.1" y="120.3">330pF</text>
<text x="110.9" y="125.1">120</text>
<text x="110.9" y="123.5">R53</text>
<text x="162" y="124.2">0</text>
<text x="162" y="121.6">R52</text>
<text x="168.4" y="120.9">22</text>
<text x="18.7" y="131.6">R54</text>
<text x="26.2" y="130.2">J8</text>
<text x="141.1" y="131.8">SN65HVD78D</text>
<text x="196.6" y="126.1">Enc2-TxEn</text>
<text x="197.1" y="129.4">Enc2-DO</text>
<text x="18.7" y="133.2">1.0k</text>
<text x="116.7" y="135.5">10</text>
<text x="116.7" y="132.9">R55</text>
<text x="159.4" y="134.9">4.7k</text>
<text x="159.4" y="133.2">R56</text>
<text x="169.1" y="134.9">4.7k</text>
<text x="169.1" y="133.2">R57</text>
<text x="21.5" y="143.3">D17</text>
<text x="94.1" y="139.7">330pF</text>
<text x="94.1" y="138.1">C43</text>
<text x="228.3" y="139.8">J10</text>
<text x="21.5" y="144.9">Green</text>
<text x="131.2" y="149.7">C44</text>
<text x="228.3" y="149.6">TSW-104-07-G-S</text>
<text x="116.7" y="153.9">R58</text>
<text x="131.2" y="154.3">0.1µF</text>
<text x="161" y="155.9">4.7k</text>
<text x="161" y="154.3">R59</text>
<text x="165.9" y="155.9">4.7k</text>
<text x="165.9" y="154.3">R60</text>
<text x="170.7" y="155.9">4.7k</text>
<text x="170.7" y="154.3">R61</text>
<text x="177.1" y="155.9">4.7k</text>
<text x="177.1" y="154.3">R62</text>
<text x="94.1" y="160.7">330pF</text>
<text x="94.1" y="159.1">C45</text>
<text x="116.7" y="156.5">10</text>
<text x="141.1" y="157.6">U11</text>
<text x="116.7" y="173.3">R63</text>
<text x="141.1" y="172.2">SN65HVD78D</text>
<text x="196.9" y="169.8">Enc2-CLK</text>
<text x="94.1" y="178.5">C46</text>
<text x="116.7" y="175.9">10</text>
<text x="94.1" y="180.1">330pF</text>
<text x="190.1" y="185.1">Orderable: TBD</text>
<text x="214.4" y="185.1">Designed for:Public Release</text>
<text x="240.1" y="185.1">Mod. Date: 8/11/2017</text>
<text x="69.2" y="190">Texas Instruments and/or its licensors do not warrant the accuracy or completeness of this specification or any information contained therein. Texas Instruments and/or its licensors do not</text>
<text x="69.2" y="191.6">warrant that this design will meet the specifications, will be suitable for your application or fit for any particular purpose, or will operate in an implementation. Texas Instruments and/or its</text>
<text x="190.1" y="191.6">Drawn By:</text>
<text x="190.1" y="190">SVN Rev:</text>
<text x="190.1" y="188.4">Number: TIDM-1008</text>
<text x="190.1" y="186.7">TID #:</text>
<text x="197.7" y="190">Version control disabled</text>
<text x="206.3" y="188.4">Rev:</text>
<text x="214.4" y="188.4">Sheet Title:</text>
<text x="214.4" y="191.6">File: TIDM-1008_AbsEnc.SchDoc</text>
<text x="214.4" y="186.7">Project Title: EnDat 2.2 ABS Enc Master w/ C2000 MCUs</text>
<text x="214.4" y="190">Assembly Variant: [No Variations]</text>
<text x="245.1" y="190">Sheet:2</text>
<text x="248.3" y="191.6">Size: B</text>
<text x="251.4" y="190">of 3</text>
<text x="259.1" y="191.6">http://www.ti.com</text>
<text x="69.2" y="193.2">licensors do not warrant that the design is production worthy. You should completely validate and test your design implementation to confirm the system functionality for your application.</text>
<text x="190.1" y="193.2">Engineer: Subrahmanya Bharathi</text>
<text x="214.4" y="193.2">Contact: http://www.ti.com/support</text>
</g>
<g font-size="1.4" fill="#000080">
<text x="197.7" y="186.7">TIDM-1008</text>
<text x="210.6" y="188.4">E2</text>
</g>
<g font-size="1.3">
<text x="24.6" y="21">1</text>
<text x="70.4" y="21">2</text>
<text x="116.2" y="21">3</text>
<text x="162.1" y="21">4</text>
<text x="207.8" y="21">5</text>
<text x="253.7" y="21">6</text>
<text x="138.8" y="41.3">8</text>
<text x="141.8" y="41.9">VCC</text>
<text x="152.5" y="41.9">R</text>
<text x="155.7" y="41.3">1</text>
<text x="3.3" y="42.3">A</text>
<text x="138.8" y="47.7">6</text>
<text x="138.8" y="44.5">7</text>
<text x="141.8" y="45.2">B</text>
<text x="151.6" y="45.2">RE</text>
<text x="155.7" y="44.5">2</text>
<text x="155.7" y="47.7">3</text>
<text x="274.9" y="42.3">A</text>
<text x="138.8" y="51">5</text>
<text x="141.8" y="51.6">GND</text>
<text x="141.8" y="48.4">A</text>
<text x="151.6" y="48.4">DE</text>
<text x="152.5" y="51.6">D</text>
<text x="155.7" y="51">4</text>
<text x="138.8" y="81.7">8</text>
<text x="141.8" y="82.4">VCC</text>
<text x="152.5" y="82.4">R</text>
<text x="155.7" y="81.7">1</text>
<text x="3.3" y="86.8">B</text>
<text x="24" y="84.9">1</text>
<text x="24" y="86.5">3</text>
<text x="24" y="88.1">5</text>
<text x="24" y="89.8">7</text>
<text x="34.4" y="84.9">2</text>
<text x="34.4" y="86.5">4</text>
<text x="34.4" y="88.1">6</text>
<text x="34.4" y="89.8">8</text>
<text x="138.8" y="88.1">6</text>
<text x="138.8" y="84.9">7</text>
<text x="141.8" y="88.8">A</text>
<text x="141.8" y="85.6">B</text>
<text x="151.6" y="85.6">RE</text>
<text x="151.6" y="88.8">DE</text>
<text x="155.7" y="84.9">2</text>
<text x="155.7" y="88.1">3</text>
<text x="274.9" y="86.8">B</text>
<text x="138.8" y="91.4">5</text>
<text x="141.8" y="92">GND</text>
<text x="152.5" y="92">D</text>
<text x="155.7" y="91.4">4</text>
<text x="18" y="101.7" transform="rotate(-90 18 101.7)">2</text>
<text x="171.1" y="99.5">1</text>
<text x="171.1" y="97.9">2</text>
<text x="171.1" y="96.2">3</text>
<text x="18" y="108.2" transform="rotate(-90 18 108.2)">1</text>
<text x="138.8" y="118.9">8</text>
<text x="141.8" y="119.5">VCC</text>
<text x="152.5" y="119.5">R</text>
<text x="155.7" y="118.9">1</text>
<text x="24" y="122.1">1</text>
<text x="24" y="123.7">3</text>
<text x="24" y="125.3">5</text>
<text x="34.4" y="122.1">2</text>
<text x="34.4" y="123.7">4</text>
<text x="34.4" y="125.3">6</text>
<text x="138.8" y="125.3">6</text>
<text x="138.8" y="122.1">7</text>
<text x="141.8" y="126">A</text>
<text x="141.8" y="122.8">B</text>
<text x="151.6" y="122.8">RE</text>
<text x="151.6" y="126">DE</text>
<text x="155.7" y="122.1">2</text>
<text x="155.7" y="125.3">3</text>
<text x="3.2" y="131.2">C</text>
<text x="24" y="127">7</text>
<text x="34.4" y="127">8</text>
<text x="138.8" y="128.6">5</text>
<text x="141.8" y="129.2">GND</text>
<text x="152.5" y="129.2">D</text>
<text x="155.7" y="128.6">4</text>
<text x="274.9" y="131.2">C</text>
<text x="18" y="140.5" transform="rotate(-90 18 140.5)">2</text>
<text x="226.1" y="141.5">4</text>
<text x="226.1" y="143.1">3</text>
<text x="18" y="147" transform="rotate(-90 18 147)">1</text>
<text x="226.1" y="146.4">1</text>
<text x="226.1" y="144.7">2</text>
<text x="138.8" y="159.3">8</text>
<text x="141.8" y="159.9">VCC</text>
<text x="152.5" y="159.9">R</text>
<text x="155.7" y="159.3">1</text>
<text x="138.8" y="165.8">6</text>
<text x="138.8" y="162.5">7</text>
<text x="141.8" y="166.4">A</text>
<text x="141.8" y="163.2">B</text>
<text x="151.6" y="163.2">RE</text>
<text x="151.6" y="166.4">DE</text>
<text x="155.7" y="162.5">2</text>
<text x="155.7" y="165.8">3</text>
<text x="138.8" y="169">5</text>
<text x="141.8" y="169.6">GND</text>
<text x="152.5" y="169.6">D</text>
<text x="155.7" y="169">4</text>
<text x="3.2" y="175.7">D</text>
<text x="274.9" y="175.7">D</text>
<text x="24.6" y="195.6">1</text>
<text x="70.4" y="195.6">2</text>
<text x="116.2" y="195.6">3</text>
<text x="162.1" y="195.6">4</text>
<text x="207.8" y="195.6">5</text>
<text x="253.7" y="195.6">6</text>
</g>
<text font-size="1.1" x="257.5" y="193.3">© Texas Instruments 2017</text>
</svg>
